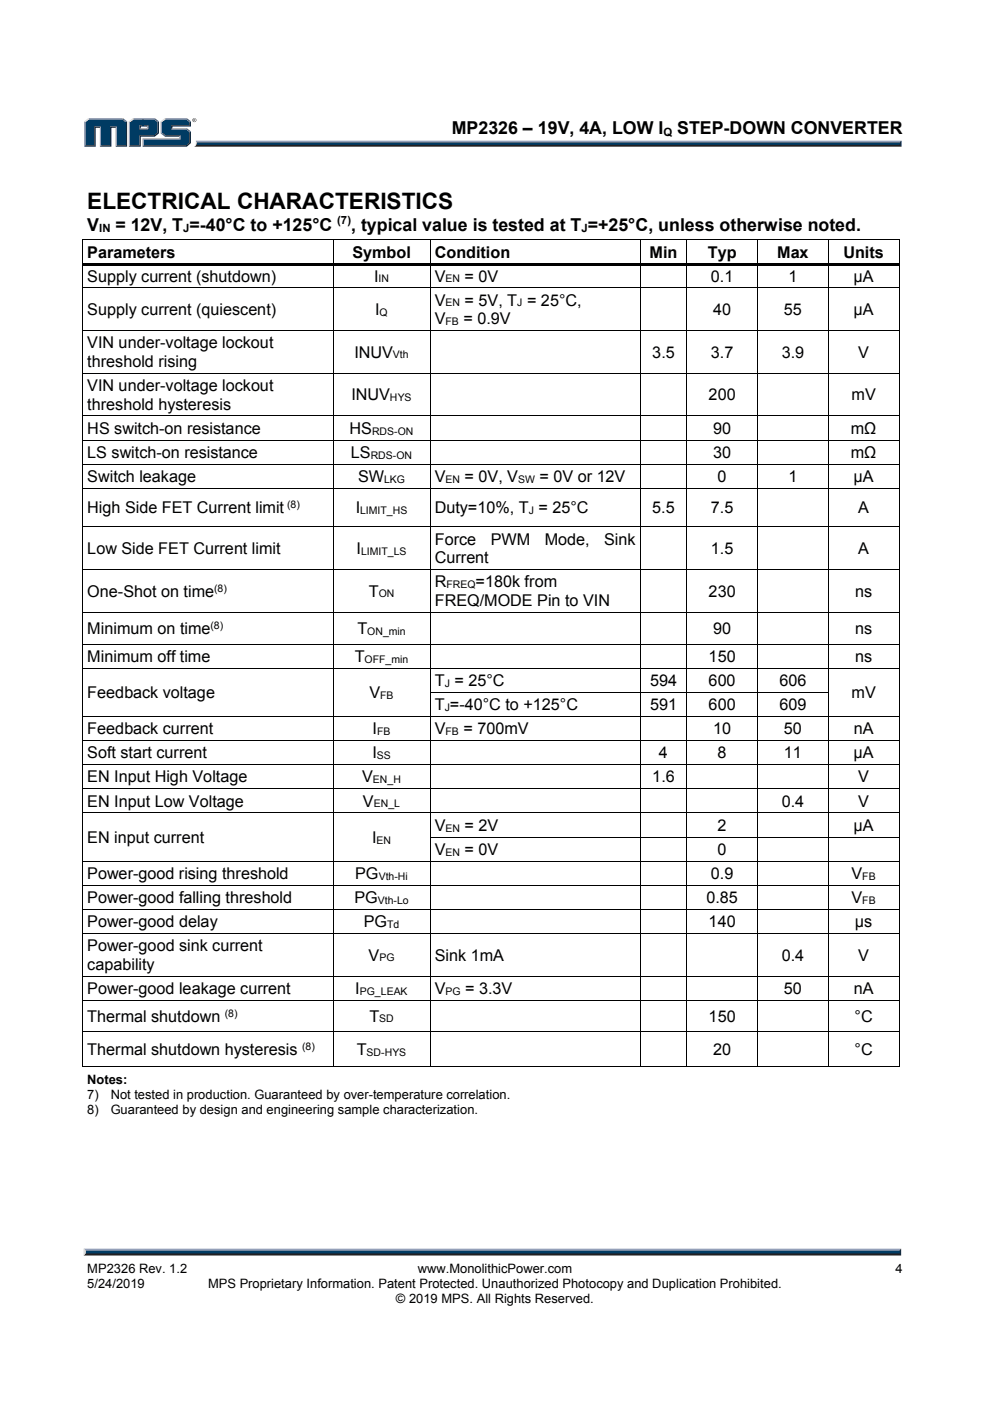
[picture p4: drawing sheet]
<svg xmlns="http://www.w3.org/2000/svg" width="210mm" height="297mm" viewBox="0 0 210 297" stroke-linecap="round" stroke-linejoin="round" font-family="sans-serif">
<path d="M41.5 29.8h149.7l-.4 .7h-149.1z" fill="#94a0b9"/>
<path d="M41.7 30.5h149.1l.4 .6h-150.1l.4-.2z" fill="#231f20"/>
<path d="M190.8 30.2l.4-.4v1.3l-.4-.4z" fill="#001339"/>
<path d="M41.7 30.2h149.1v.5h-149.2z" fill="#003b63"/>
<path d="M41.5 29.8l.2 .4-.1 .5-.5 .4 .4-.5z" fill="#dcddde"/>
<path d="M29.6 27.4l.2-.2h1.4l.2 .2z" fill="#94a0b9"/>
<g fill="#003b63">
<path d="M18.1 25.9l.8-.6h7l.8 .6v4.9h-1.9v-4h-1.4v4h-2v-4h-1.4v4h-1.9z"/>
<path d="M27.6 25.9l.8-.6h2.1v1.3h-.9v.8h1.8v-.8h-1.2v-1.3h2.5l.7 .6v2.2l-.7 .6h-3.1v2.1h-2z"/>
<path d="M30.4 29.6h7.8v-.9h-3.1l-.8-.6v-2.2l.8-.6h4.3l.8 .6v.7h-3.9v.8h3.1l.8 .6v2.2l-.8 .6h-9z"/>
</g>
<path d="M34.9 25.2h4.7" fill="none" stroke="#94a0b9" stroke-width=".26"/>
<path d="M34.1 25.7l.8-.7 .2 .3-.8 .6z" fill="#dcddde"/>
<path d="M34.2 25.7v2.6" fill="none" stroke="#94a0b9" stroke-width=".26"/>
<path d="M34.1 28.3l.2-.2 .8 .6-.2 .3z" fill="#547194"/>
<path d="M34.9 28.8h3.4" fill="none" stroke="#001339" stroke-width=".26"/>
<g fill="#94a0b9">
<path d="M30.2 29.3h7.8v-.3l.3-.3v.9h-7.8z"/>
<path d="M30.2 29.3l.3 .3v1.2l-.3 .3z"/>
</g>
<path d="M36.3 26.6h3.9v-.7l.3-.2v1.1h-3.9v.4l-.3 .2z" fill="#001339"/>
<path d="M36.3 27.3h3.3" fill="none" stroke="#94a0b9" stroke-width=".26"/>
<path d="M39.6 27.2l.9 .7-.3 .1-.8-.6z" fill="#547194"/>
<g fill="#001339">
<path d="M30.2 31.1l.3-.3h8.9l.8-.6v-2.2l.3-.1v2.4l-.9 .8z"/>
<path d="M29.6 28.7h3.1l.7-.6v-2.2l.3-.2v2.6l-.9 .7h-3v2.1h-2.5l.3-.3h2z"/>
</g>
<path d="M32.8 25l.9 .7-.3 .2-.7-.6z" fill="#547194"/>
<path d="M28.2 25.2h4.6" fill="none" stroke="#94a0b9" stroke-width=".26"/>
<path d="M27.3 25.7l.9-.7 .2 .3-.8 .6z" fill="#dcddde"/>
<path d="M27.4 25.7v5.4" fill="none" stroke="#94a0b9" stroke-width=".26"/>
<path d="M31.2 26.8l.2-.2v.8l-.2-.2z" fill="#94a0b9"/>
<g fill="#001339">
<path d="M29.6 26.6h1.8l-.2 .2h-1.4v.4l-.2 .2z"/>
<path d="M26.7 25.9l.3-.2v5.4h-2.5l.3-.3h1.9z"/>
</g>
<path d="M26.1 25l.9 .7-.3 .2-.8-.6z" fill="#547194"/>
<path d="M18.7 25.2h7.4" fill="none" stroke="#94a0b9" stroke-width=".26"/>
<path d="M17.8 25.7l.9-.7 .2 .3-.8 .6z" fill="#dcddde"/>
<path d="M18 25.7v5.4" fill="none" stroke="#94a0b9" stroke-width=".26"/>
<path d="M20 26.8h1.4l-.2 .3h-.9v4h-2.5l.3-.3h1.9z" fill="#001339"/>
<path d="M21.3 26.8v4.3" fill="none" stroke="#94a0b9" stroke-width=".26"/>
<path d="M23.4 26.8h1.4l-.3 .3h-.9v4h-2.4l.2-.3h2z" fill="#001339"/>
<path d="M24.6 26.8v4.3" fill="none" stroke="#94a0b9" stroke-width=".26"/>
<path d="M39.6 25l.9 .7-.3 .2-.8-.6z" fill="#547194"/>
<g fill="#231f20">
<path d="M18.2 265.5h172.5l.4 .7h-173.3z"/>
<path d="M40.8 25.5a.45 .45 0 0 1 .9 0 .45 .45 0 0 1-.9 0zM40.9 25.5a.35 .35 0 0 0 .7 0 .35 .35 0 0 0-.7 0zM41.1 25.2l.3 .1v.4l-.2-.2-.1 .2zM41.1 25.3v.1h.2z"/>
</g>
<path d="M17.8 264.7h173.3l-.4 .8h-172.5z" fill="#94a0b9"/>
<path d="M191.1 264.7v1.5l-.4-.4v-.6z" fill="#001339"/>
<path d="M18.2 265.2h172.5v.6h-172.5z" fill="#003b63"/>
<path d="M17.8 264.7l.4 .5v.5l-.4 .5z" fill="#dcddde"/>
<g fill="#000">
<path d="M17.5 50.7h.1v.7h-.1zM17.5 55.8h.1v.7h-.1zM17.6 55.8h53v.5h-53zM70.6 50.7h.2v.7h-.2zM70.6 56.3h.2v.2h-.2zM70.6 55.8h20.5v.5h-20.5zM91.1 50.7h.2v.7h-.2zM91.1 56.3h.2v.2h-.2zM91.1 55.8h44.6v.5h-44.6zM135.7 50.7h.2v.7h-.2zM135.7 56.3l.2 .2zM135.7 55.8h9.9v.5h-9.9z"/>
<path d="M145.6 50.7h.2v.7h-.2zM145.6 56.3l.2 .2zM145.6 55.8h15v.5h-15zM160.6 50.7h.2v.7h-.2zM160.6 56.3h.2v.2h-.2zM160.6 55.8h15v.5h-15zM175.6 50.7h.2v.7h-.2zM175.6 56.3h.2v.2h-.2zM175.6 55.8h15v.5h-15zM190.6 50.7h.2v.7h-.2zM190.6 50.7h.2v.2h-.2zM190.6 55.8h.2v.7h-.2z"/>
<path d="M17.5 60.9h.1v.7h-.1zM17.5 70h.1v.7h-.1zM17.5 79h.1v.7h-.1zM70.6 60.9h.2v.7h-.2zM70.6 70h.2v.7h-.2zM70.6 79h.2v.7h-.2zM91.1 60.9h.2v.7h-.2zM91.1 70h.2v.7h-.2zM91.1 79h.2v.7h-.2zM135.7 60.9h.2v.7h-.2zM135.7 70h.2v.7h-.2zM135.7 79h.2v.7h-.2z"/>
<path d="M145.6 60.9h.2v.7h-.2zM145.6 70h.2v.7h-.2zM145.6 79h.2v.7h-.2zM160.6 60.9h.2v.7h-.2zM160.6 70h.2v.7h-.2zM160.6 79h.2v.7h-.2zM175.6 60.9h.2v.7h-.2zM175.6 70h.2v.7h-.2zM175.6 79h.2v.7h-.2zM190.6 60.9h.2v.7h-.2zM190.6 70h.2v.7h-.2zM190.6 79h.2v.7h-.2z"/>
<path d="M17.5 88.1h.1v.7h-.1zM17.5 93.2h.1v.7h-.1zM17.5 98.3h.1v.7h-.1zM70.6 88.1h.2v.7h-.2zM70.6 93.2h.2v.7h-.2zM70.6 98.3h.2v.7h-.2zM91.1 88.1h.2v.7h-.2zM91.1 93.2h.2v.7h-.2zM91.1 98.3h.2v.7h-.2zM135.7 88.1h.2v.7h-.2zM135.7 93.2h.2v.7h-.2zM135.7 98.3h.2v.7h-.2z"/>
<path d="M145.6 88.1h.2v.7h-.2zM145.6 93.2h.2v.7h-.2zM145.6 98.3h.2v.7h-.2zM160.6 88.1h.2v.7h-.2zM160.6 93.2h.2v.7h-.2zM160.6 98.3h.2v.7h-.2zM175.6 88.1h.2v.7h-.2zM175.6 93.2h.2v.7h-.2zM175.6 98.3h.2v.7h-.2zM190.6 88.1h.2v.7h-.2zM190.6 93.2h.2v.7h-.2zM190.6 98.3h.2v.7h-.2z"/>
<path d="M17.5 103.4h.1v.7h-.1zM17.5 111.6h.1v.7h-.1zM70.6 103.4h.2v.7h-.2zM70.6 111.6h.2v.7h-.2zM91.1 103.4h.2v.7h-.2zM91.1 111.6h.2v.7h-.2zM135.7 103.4h.2v.7h-.2zM135.7 111.6h.2v.7h-.2zM145.6 103.4h.2v.7h-.2zM145.6 111.6h.2v.7h-.2zM160.6 103.4h.2v.7h-.2zM160.6 111.6h.2v.7h-.2z"/>
<path d="M175.6 103.4h.2v.7h-.2zM175.6 111.6h.2v.7h-.2zM190.6 103.4h.2v.7h-.2zM190.6 111.6h.2v.7h-.2zM17.5 120.6h.1v.7h-.1zM17.5 129.7h.1v.7h-.1zM17.5 136.5h.1v.7h-.1zM70.6 120.6h.2v.7h-.2zM70.6 129.7h.2v.7h-.2zM70.6 136.5h.2v.7h-.2zM91.1 120.6h.2v.7h-.2zM91.1 129.7h.2v.7h-.2z"/>
<path d="M91.1 136.5h.2v.7h-.2zM135.7 120.6h.2v.7h-.2zM135.7 129.7h.2v.7h-.2zM135.7 136.5h.2v.7h-.2zM145.6 120.6h.2v.7h-.2zM145.6 129.7h.2v.7h-.2zM145.6 136.5h.2v.7h-.2zM160.6 120.6h.2v.7h-.2zM160.6 129.7h.2v.7h-.2zM160.6 136.5h.2v.7h-.2zM175.6 120.6h.2v.7h-.2zM175.6 129.7h.2v.7h-.2z"/>
<path d="M175.6 136.5h.2v.7h-.2zM190.6 120.6h.2v.7h-.2zM190.6 129.7h.2v.7h-.2zM190.6 136.5h.2v.7h-.2zM17.5 141.6h.1v.7h-.1zM17.5 146.7h.1v.7h-.1zM17.5 151.8h.1v.7h-.1zM17.5 156.9h.1v.7h-.1zM70.6 141.6h.2v.7h-.2zM70.6 146.7h.2v.7h-.2zM70.6 151.8h.2v.7h-.2zM70.6 156.9h.2v.7h-.2z"/>
<path d="M91.1 141.6h.2v.7h-.2zM91.1 146.7h.2v.7h-.2zM91.1 151.8h.2v.7h-.2zM91.1 156.9h.2v.7h-.2zM135.7 141.6h.2v.7h-.2zM135.7 146.7h.2v.7h-.2zM135.7 151.8h.2v.7h-.2zM135.7 156.9h.2v.7h-.2zM145.6 141.6h.2v.7h-.2zM145.6 146.7h.2v.7h-.2zM145.6 151.8h.2v.7h-.2zM145.6 156.9h.2v.7h-.2z"/>
<path d="M160.6 141.6h.2v.7h-.2zM160.6 146.7h.2v.7h-.2zM160.6 151.8h.2v.7h-.2zM160.6 156.9h.2v.7h-.2zM175.6 141.6h.2v.7h-.2zM175.6 146.7h.2v.7h-.2zM175.6 151.8h.2v.7h-.2zM175.6 156.9h.2v.7h-.2zM190.6 141.6h.2v.7h-.2zM190.6 146.7h.2v.7h-.2zM190.6 151.8h.2v.7h-.2zM190.6 156.9h.2v.7h-.2z"/>
<path d="M17.5 162h.1v.7h-.1zM17.5 167.2h.1v.6h-.1zM17.5 172.3h.1v.6h-.1zM17.5 177.4h.1v.7h-.1zM70.6 162h.2v.7h-.2zM70.6 167.2h.2v.6h-.2zM70.6 172.3h.2v.6h-.2zM70.6 177.4h.2v.7h-.2zM91.1 162h.2v.7h-.2zM91.1 167.2h.2v.6h-.2zM91.1 172.3h.2v.6h-.2zM91.1 177.4h.2v.7h-.2z"/>
<path d="M135.7 162h.2v.7h-.2zM135.7 167.2h.2v.6h-.2zM135.7 172.3h.2v.6h-.2zM135.7 177.4h.2v.7h-.2zM145.6 162h.2v.7h-.2zM145.6 167.2h.2v.6h-.2zM145.6 172.3h.2v.6h-.2zM145.6 177.4h.2v.7h-.2zM160.6 162h.2v.7h-.2zM160.6 167.2h.2v.6h-.2zM160.6 172.3h.2v.6h-.2zM160.6 177.4h.2v.7h-.2z"/>
<path d="M175.6 162h.2v.7h-.2zM175.6 167.2h.2v.6h-.2zM175.6 172.3h.2v.6h-.2zM175.6 177.4h.2v.7h-.2zM190.6 162h.2v.7h-.2zM190.6 167.2h.2v.6h-.2zM190.6 172.3h.2v.6h-.2zM190.6 177.4h.2v.7h-.2zM17.5 182.5h.1v.7h-.1zM17.5 187.6h.1v.7h-.1zM17.5 192.7h.1v.7h-.1zM17.5 197.8h.1v.7h-.1z"/>
<path d="M70.6 182.5h.2v.7h-.2zM70.6 187.6h.2v.7h-.2zM70.6 192.7h.2v.7h-.2zM70.6 197.8h.2v.7h-.2zM91.1 182.5h.2v.7h-.2zM91.1 187.6h.2v.7h-.2zM91.1 192.7h.2v.7h-.2zM91.1 197.8h.2v.7h-.2zM135.7 182.5h.2v.7h-.2zM135.7 187.6h.2v.7h-.2zM135.7 192.7h.2v.7h-.2zM135.7 197.8h.2v.7h-.2z"/>
<path d="M145.6 182.5h.2v.7h-.2zM145.6 187.6h.2v.7h-.2zM145.6 192.7h.2v.7h-.2zM145.6 197.8h.2v.7h-.2zM160.6 182.5h.2v.7h-.2zM160.6 187.6h.2v.7h-.2zM160.6 192.7h.2v.7h-.2zM160.6 197.8h.2v.7h-.2zM175.6 182.5h.2v.7h-.2zM175.6 187.6h.2v.7h-.2zM175.6 192.7h.2v.7h-.2zM175.6 197.8h.2v.7h-.2z"/>
<path d="M190.6 182.5h.2v.7h-.2zM190.6 187.6h.2v.7h-.2zM190.6 192.7h.2v.7h-.2zM190.6 197.8h.2v.7h-.2zM17.5 206.9h.1v.7h-.1zM17.5 212h.1v.7h-.1zM17.5 218.6h.1v.7h-.1zM70.6 206.9h.2v.7h-.2zM70.6 212h.2v.7h-.2zM70.6 218.6h.2v.7h-.2zM91.1 206.9h.2v.7h-.2zM91.1 212h.2v.7h-.2z"/>
<path d="M91.1 218.6h.2v.7h-.2zM135.7 206.9h.2v.7h-.2zM135.7 212h.2v.7h-.2zM135.7 218.6h.2v.7h-.2zM145.6 206.9h.2v.7h-.2zM145.6 212h.2v.7h-.2zM145.6 218.6h.2v.7h-.2zM160.6 206.9h.2v.7h-.2zM160.6 212h.2v.7h-.2zM160.6 218.6h.2v.7h-.2zM175.6 206.9h.2v.7h-.2zM175.6 212h.2v.7h-.2z"/>
<path d="M175.6 218.6h.2v.7h-.2zM190.6 206.9h.2v.7h-.2zM190.6 212h.2v.7h-.2zM190.6 218.6h.2v.7h-.2zM190.6 226.1h.2v.2h-.2z"/>
</g>
<g fill="none" stroke="#000" stroke-width=".21">
<path d="M17.5 50.8h53.1M17.5 51.4v4.4M17.5 56.5v4.4M70.7 51.4v4.4M70.7 56.5v4.4M70.8 50.8h20.3M91.2 51.4v4.4M91.2 56.5v4.4M91.3 50.8h44.4M135.8 51.4v4.4M135.8 56.5v4.4M135.9 50.8h9.7"/>
<path d="M145.7 51.4v4.4M145.7 56.5v4.4M145.8 50.8h14.8M160.7 51.4v4.4M160.7 56.5v4.4M160.8 50.8h14.8M175.7 51.4v4.4M175.7 56.5v4.4M175.8 50.8h14.8M190.7 51.4v4.4M190.7 56.5v4.4M17.5 61.6v8.4"/>
<path d="M17.5 70.7v8.3M17.5 79.7v8.4M17.6 61h53M17.6 70.1h53M17.6 79.1h53M70.7 61.6v8.4M70.7 70.7v8.3M70.7 79.7v8.4M70.8 61h20.3M70.8 70.1h20.3M70.8 79.1h20.3M91.2 61.6v8.4"/>
<path d="M91.2 70.7v8.3M91.2 79.7v8.4M91.3 61h44.4M91.3 70.1h44.4M91.3 79.1h44.4M135.8 61.6v8.4M135.8 70.7v8.3M135.8 79.7v8.4M135.9 61h9.7M135.9 70.1h9.7M135.9 79.1h9.7M145.7 61.6v8.4"/>
<path d="M145.7 70.7v8.3M145.7 79.7v8.4M145.8 61h14.8M145.8 70.1h14.8M145.8 79.1h14.8M160.7 61.6v8.4M160.7 70.7v8.3M160.7 79.7v8.4M160.8 61h14.8M160.8 70.1h14.8M160.8 79.1h14.8M175.7 61.6v8.4"/>
<path d="M175.7 70.7v8.3M175.7 79.7v8.4M175.8 61h14.8M175.8 70.1h14.8M175.8 79.1h14.8M190.7 61.6v8.4M190.7 70.7v8.3M190.7 79.7v8.4M17.5 88.8v4.4M17.5 93.9v4.4M17.5 99v4.4M17.6 88.2h53"/>
<path d="M17.6 93.3h53M17.6 98.4h53M70.7 88.8v4.4M70.7 93.9v4.4M70.7 99v4.4M70.8 88.2h20.3M70.8 93.3h20.3M70.8 98.4h20.3M91.2 88.8v4.4M91.2 93.9v4.4M91.2 99v4.4M91.3 88.2h44.4"/>
<path d="M91.3 93.3h44.4M91.3 98.4h44.4M135.8 88.8v4.4M135.8 93.9v4.4M135.8 99v4.4M135.9 88.2h9.7M135.9 93.3h9.7M135.9 98.4h9.7M145.7 88.8v4.4M145.7 93.9v4.4M145.7 99v4.4M145.8 88.2h14.8"/>
<path d="M145.8 93.3h14.8M145.8 98.4h14.8M160.7 88.8v4.4M160.7 93.9v4.4M160.7 99v4.4M160.8 88.2h14.8M160.8 93.3h14.8M160.8 98.4h14.8M175.7 88.8v4.4M175.7 93.9v4.4M175.7 99v4.4M175.8 88.2h14.8"/>
<path d="M175.8 93.3h14.8M175.8 98.4h14.8M190.7 88.8v4.4M190.7 93.9v4.4M190.7 99v4.4M17.5 104.1v7.5M17.5 112.3v8.3M17.6 103.5h53M17.6 111.7h53M70.7 104.1v7.5M70.7 112.3v8.3M70.8 103.5h20.3"/>
<path d="M70.8 111.7h20.3M91.2 104.1v7.5M91.2 112.3v8.3M91.3 103.5h44.4M91.3 111.7h44.4M135.8 104.1v7.5M135.8 112.3v8.3M135.9 103.5h9.7M135.9 111.7h9.7M145.7 104.1v7.5M145.7 112.3v8.3M145.8 103.5h14.8"/>
<path d="M145.8 111.7h14.8M160.7 104.1v7.5M160.7 112.3v8.3M160.8 103.5h14.8M160.8 111.7h14.8M175.7 104.1v7.5M175.7 112.3v8.3M175.8 103.5h14.8M175.8 111.7h14.8M190.7 104.1v7.5M190.7 112.3v8.3M17.5 121.3v8.4"/>
<path d="M17.5 130.4v6.1M17.5 137.2v4.4M17.6 120.7h53M17.6 129.8h53M17.6 136.6h53M70.7 121.3v8.4M70.7 130.4v6.1M70.7 137.2v4.4M70.8 120.7h20.3M70.8 129.8h20.3M70.8 136.6h20.3M91.2 121.3v8.4"/>
<path d="M91.2 130.4v6.1M91.2 137.2v4.4M91.3 120.7h44.4M91.3 129.8h44.4M91.3 136.6h44.4M135.8 121.3v8.4M135.8 130.4v6.1M135.8 137.2v4.4M135.9 120.7h9.7M135.9 129.8h9.7M135.9 136.6h9.7M145.7 121.3v8.4"/>
<path d="M145.7 130.4v6.1M145.7 137.2v4.4M145.8 120.7h14.8M145.8 129.8h14.8M145.8 136.6h14.8M160.7 121.3v8.4M160.7 130.4v6.1M160.7 137.2v4.4M160.8 120.7h14.8M160.8 129.8h14.8M160.8 136.6h14.8M175.7 121.3v8.4"/>
<path d="M175.7 130.4v6.1M175.7 137.2v4.4M175.8 120.7h14.8M175.8 129.8h14.8M175.8 136.6h14.8M190.7 121.3v8.4M190.7 130.4v6.1M190.7 137.2v4.4M17.5 142.3v4.4M17.5 147.4v4.4M17.5 152.5v4.4M17.5 157.6v4.4"/>
<path d="M17.6 141.7h53M17.6 151.9h53M17.6 157h53M70.7 142.3v4.4M70.7 147.4v4.4M70.7 152.5v4.4M70.7 157.6v4.4M70.8 141.7h20.3M70.8 151.9h20.3M70.8 157h20.3M91.2 142.3v4.4M91.2 147.4v4.4"/>
<path d="M91.2 152.5v4.4M91.2 157.6v4.4M91.3 141.7h44.4M91.3 146.8h44.4M91.3 151.9h44.4M91.3 157h44.4M135.8 142.3v4.4M135.8 147.4v4.4M135.8 152.5v4.4M135.8 157.6v4.4M135.9 141.7h9.7M135.9 146.8h9.7"/>
<path d="M135.9 151.9h9.7M135.9 157h9.7M145.7 142.3v4.4M145.7 147.4v4.4M145.7 152.5v4.4M145.7 157.6v4.4M145.8 141.7h14.8M145.8 146.8h14.8M145.8 151.9h14.8M145.8 157h14.8M160.7 142.3v4.4M160.7 147.4v4.4"/>
<path d="M160.7 152.5v4.4M160.7 157.6v4.4M160.8 141.7h14.8M160.8 146.8h14.8M160.8 151.9h14.8M160.8 157h14.8M175.7 142.3v4.4M175.7 147.4v4.4M175.7 152.5v4.4M175.7 157.6v4.4M175.8 141.7h14.8M175.8 151.9h14.8"/>
<path d="M175.8 157h14.8M190.7 142.3v4.4M190.7 147.4v4.4M190.7 152.5v4.4M190.7 157.6v4.4M17.5 162.7v4.5M17.5 167.8v4.5M17.5 172.9v4.5M17.5 178.1v4.4M17.6 162.1h53M17.6 167.2h53M17.6 172.3h53"/>
<path d="M70.7 162.7v4.5M70.7 167.8v4.5M70.7 172.9v4.5M70.7 178.1v4.4M70.8 162.1h20.3M70.8 167.2h20.3M70.8 172.3h20.3M91.2 162.7v4.5M91.2 167.8v4.5M91.2 172.9v4.5M91.2 178.1v4.4M91.3 162.1h44.4"/>
<path d="M91.3 167.2h44.4M91.3 172.3h44.4M91.3 177.5h44.4M135.8 162.7v4.5M135.8 167.8v4.5M135.8 172.9v4.5M135.8 178.1v4.4M135.9 162.1h9.7M135.9 167.2h9.7M135.9 172.3h9.7M135.9 177.5h9.7M145.7 162.7v4.5"/>
<path d="M145.7 167.8v4.5M145.7 172.9v4.5M145.7 178.1v4.4M145.8 162.1h14.8M145.8 167.2h14.8M145.8 172.3h14.8M145.8 177.5h14.8M160.7 162.7v4.5M160.7 167.8v4.5M160.7 172.9v4.5M160.7 178.1v4.4M160.8 162.1h14.8"/>
<path d="M160.8 167.2h14.8M160.8 172.3h14.8M160.8 177.5h14.8M175.7 162.7v4.5M175.7 167.8v4.5M175.7 172.9v4.5M175.7 178.1v4.4M175.8 162.1h14.8M175.8 167.2h14.8M175.8 172.3h14.8M175.8 177.5h14.8M190.7 162.7v4.5"/>
<path d="M190.7 167.8v4.5M190.7 172.9v4.5M190.7 178.1v4.4M17.5 183.2v4.4M17.5 188.3v4.4M17.5 193.4v4.4M17.5 198.5v8.4M17.6 182.6h53M17.6 187.7h53M17.6 192.8h53M17.6 197.9h53M70.7 183.2v4.4"/>
<path d="M70.7 188.3v4.4M70.7 193.4v4.4M70.7 198.5v8.4M70.8 182.6h20.3M70.8 187.7h20.3M70.8 192.8h20.3M70.8 197.9h20.3M91.2 183.2v4.4M91.2 188.3v4.4M91.2 193.4v4.4M91.2 198.5v8.4M91.3 182.6h44.4"/>
<path d="M91.3 187.7h44.4M91.3 192.8h44.4M91.3 197.9h44.4M135.8 183.2v4.4M135.8 188.3v4.4M135.8 193.4v4.4M135.8 198.5v8.4M135.9 182.6h9.7M135.9 187.7h9.7M135.9 192.8h9.7M135.9 197.9h9.7M145.7 183.2v4.4"/>
<path d="M145.7 188.3v4.4M145.7 193.4v4.4M145.7 198.5v8.4M145.8 182.6h14.8M145.8 187.7h14.8M145.8 192.8h14.8M145.8 197.9h14.8M160.7 183.2v4.4M160.7 188.3v4.4M160.7 193.4v4.4M160.7 198.5v8.4M160.8 182.6h14.8"/>
<path d="M160.8 187.7h14.8M160.8 192.8h14.8M160.8 197.9h14.8M175.7 183.2v4.4M175.7 188.3v4.4M175.7 193.4v4.4M175.7 198.5v8.4M175.8 182.6h14.8M175.8 187.7h14.8M175.8 192.8h14.8M175.8 197.9h14.8M190.7 183.2v4.4"/>
<path d="M190.7 188.3v4.4M190.7 193.4v4.4M190.7 198.5v8.4M17.5 207.6v4.4M17.5 212.7v5.9M17.5 219.3v7M17.6 207h53M17.6 212.1h53M17.6 218.7h53M70.7 207.6v4.4M70.7 212.7v5.9M70.7 219.3v7"/>
<path d="M70.8 207h20.3M70.8 212.1h20.3M70.8 218.7h20.3M91.2 207.6v4.4M91.2 212.7v5.9M91.2 219.3v7M91.3 207h44.4M91.3 212.1h44.4M91.3 218.7h44.4M135.8 207.6v4.4M135.8 212.7v5.9M135.8 219.3v7"/>
<path d="M135.9 207h9.7M135.9 212.1h9.7M135.9 218.7h9.7M145.7 207.6v4.4M145.7 212.7v5.9M145.7 219.3v7M145.8 207h14.8M145.8 212.1h14.8M145.8 218.7h14.8M160.7 207.6v4.4M160.7 212.7v5.9M160.7 219.3v7"/>
<path d="M160.8 207h14.8M160.8 212.1h14.8M160.8 218.7h14.8M175.7 207.6v4.4M175.7 212.7v5.9M175.7 219.3v7M175.8 207h14.8M175.8 212.1h14.8M175.8 218.7h14.8M190.7 207.6v4.4M190.7 212.7v5.9M190.7 219.3v7"/>
<path d="M17.5 226.2h53.1M70.8 226.2h20.3M91.3 226.2h44.4M135.9 226.2h9.7M145.8 226.2h14.8M160.8 226.2h14.8M175.8 226.2h14.8"/>
</g>
<text font-size="4.8" x="18.5" y="44.3">ELECTRICAL CHARACTERISTICS</text>
<g font-size="3.8">
<text x="95.8" y="28.5">MP2326 – 19V, 4A, LOW I</text>
<text x="143.6" y="28.5">STEP-DOWN CONVERTER</text>
<text x="18.5" y="48.9">V</text>
<text x="24.5" y="48.9">= 12V, T =-40°C to +125°C</text>
<text x="74.5" y="48.9">, typical value is tested at T =+25°C, unless otherwise noted.</text>
</g>
<g font-size="3.4">
<text x="18.5" y="54.6">Parameters</text>
<text x="18.5" y="59.7">Supply current (shutdown)</text>
<text x="74.7" y="54.6">Symbol</text>
<text x="79.3" y="59.7">I</text>
<text x="92.2" y="59.7">V</text>
<text x="92.2" y="54.6">Condition</text>
<text x="98.5" y="59.7">= 0V</text>
<text x="137.8" y="54.6">Min</text>
<text x="150.1" y="54.6">Typ</text>
<text x="150.8" y="59.7">0.1</text>
<text x="164.8" y="54.6">Max</text>
<text x="167.2" y="59.7">1</text>
<text x="178.9" y="54.6">Units</text>
<text x="181" y="59.7">μA</text>
<text x="92.2" y="64.8">V</text>
<text x="98.5" y="64.8">= 5V, T = 25°C,</text>
<text x="18.5" y="66.8">Supply current (quiescent)</text>
<text x="79.6" y="66.8">I</text>
<text x="92.2" y="68.7">V</text>
<text x="98.3" y="68.7">= 0.9V</text>
<text x="151.3" y="66.8">40</text>
<text x="166.3" y="66.8">55</text>
<text x="181" y="66.8">μA</text>
<text x="18.5" y="73.9">VIN under-voltage lockout</text>
<text x="18.5" y="77.8">threshold rising</text>
<text x="75.2" y="75.8">INUV</text>
<text x="138.3" y="75.8">3.5</text>
<text x="150.8" y="75.8">3.7</text>
<text x="165.8" y="75.8">3.9</text>
<text x="182" y="75.8">V</text>
<text x="18.5" y="82.9">VIN under-voltage lockout</text>
<text x="18.5" y="86.9">threshold hysteresis</text>
<text x="74.5" y="84.9">INUV</text>
<text x="150.3" y="84.9">200</text>
<text x="180.6" y="84.9">mV</text>
<text x="18.5" y="92">HS switch-on resistance</text>
<text x="74.1" y="92">HS</text>
<text x="151.3" y="92">90</text>
<text x="180.5" y="92">mΩ</text>
<text x="18.5" y="97.1">LS switch-on resistance</text>
<text x="74.4" y="97.1">LS</text>
<text x="151.3" y="97.1">30</text>
<text x="180.5" y="97.1">mΩ</text>
<text x="18.5" y="102.2">Switch leakage</text>
<text x="75.9" y="102.2">SW</text>
<text x="92.2" y="102.2">V</text>
<text x="98.5" y="102.2">= 0V, V</text>
<text x="114.4" y="102.2">= 0V or 12V</text>
<text x="152.2" y="102.2">0</text>
<text x="167.2" y="102.2">1</text>
<text x="181" y="102.2">μA</text>
<text x="18.5" y="108.8">High Side FET Current limit</text>
<text x="75.4" y="108.8">I</text>
<text x="92.2" y="108.8">Duty=10%, T = 25°C</text>
<text x="138.3" y="108.8">5.5</text>
<text x="150.8" y="108.8">7.5</text>
<text x="182" y="108.8">A</text>
<text x="18.5" y="117.4">Low Side FET Current limit</text>
<text x="75.6" y="117.4">I</text>
<text x="92.2" y="115.5">Force</text>
<text x="92.2" y="119.4">Current</text>
<text x="104.1" y="115.5">PWM</text>
<text x="115.5" y="115.5">Mode,</text>
<text x="128.1" y="115.5">Sink</text>
<text x="150.8" y="117.4">1.5</text>
<text x="182" y="117.4">A</text>
<text x="92.2" y="124.5">R</text>
<text x="100.9" y="124.5">=180k from</text>
<text x="18.5" y="126.5">One-Shot on time</text>
<text x="78.2" y="126.5">T</text>
<text x="92.2" y="128.5">FREQ/MODE Pin to VIN</text>
<text x="150.3" y="126.5">230</text>
<text x="181.4" y="126.5">ns</text>
<text x="18.5" y="134.4">Minimum on time</text>
<text x="75.8" y="134.4">T</text>
<text x="151.3" y="134.4">90</text>
<text x="181.4" y="134.4">ns</text>
<text x="18.5" y="140.3">Minimum off time</text>
<text x="75.2" y="140.3">T</text>
<text x="150.3" y="140.3">150</text>
<text x="181.4" y="140.3">ns</text>
<text x="18.5" y="148">Feedback voltage</text>
<text x="78.4" y="148">V</text>
<text x="92.2" y="145.5">T = 25°C</text>
<text x="137.9" y="145.5">594</text>
<text x="150.3" y="145.5">600</text>
<text x="165.3" y="145.5">606</text>
<text x="180.6" y="148">mV</text>
<text x="18.5" y="155.7">Feedback current</text>
<text x="79" y="155.7">I</text>
<text x="92.2" y="150.6">T =-40°C to +125°C</text>
<text x="92.2" y="155.7">V</text>
<text x="98.3" y="155.7">= 700mV</text>
<text x="137.9" y="150.6">591</text>
<text x="150.3" y="150.6">600</text>
<text x="151.3" y="155.7">10</text>
<text x="165.3" y="150.6">609</text>
<text x="166.3" y="155.7">50</text>
<text x="181.1" y="155.7">nA</text>
<text x="18.5" y="160.8">Soft start current</text>
<text x="79" y="160.8">I</text>
<text x="139.8" y="160.8">4</text>
<text x="152.2" y="160.8">8</text>
<text x="166.3" y="160.8">11</text>
<text x="181" y="160.8">μA</text>
<text x="18.5" y="165.9">EN Input High Voltage</text>
<text x="76.8" y="165.9">V</text>
<text x="138.3" y="165.9">1.6</text>
<text x="182" y="165.9">V</text>
<text x="18.5" y="171">EN Input Low Voltage</text>
<text x="77" y="171">V</text>
<text x="165.8" y="171">0.4</text>
<text x="182" y="171">V</text>
<text x="18.5" y="178.7">EN input current</text>
<text x="78.9" y="178.7">I</text>
<text x="92.2" y="176.1">V</text>
<text x="98.5" y="176.1">= 2V</text>
<text x="152.2" y="176.1">2</text>
<text x="181" y="176.1">μA</text>
<text x="92.2" y="181.3">V</text>
<text x="98.5" y="181.3">= 0V</text>
<text x="152.2" y="181.3">0</text>
<text x="18.5" y="186.4">Power-good rising threshold</text>
<text x="18.5" y="191.5">Power-good falling threshold</text>
<text x="75.2" y="191.5">PG</text>
<text x="75.3" y="186.4">PG</text>
<text x="149.8" y="191.5">0.85</text>
<text x="150.8" y="186.4">0.9</text>
<text x="180.6" y="191.5">V</text>
<text x="180.6" y="186.4">V</text>
<text x="18.5" y="196.6">Power-good delay</text>
<text x="77.1" y="196.6">PG</text>
<text x="150.3" y="196.6">140</text>
<text x="181.3" y="196.6">μs</text>
<text x="18.5" y="201.7">Power-good sink current</text>
<text x="78.2" y="203.7">V</text>
<text x="92.2" y="203.7">Sink 1mA</text>
<text x="165.8" y="203.7">0.4</text>
<text x="182" y="203.7">V</text>
<text x="18.5" y="205.6">capability</text>
<text x="18.5" y="210.7">Power-good leakage current</text>
<text x="75.3" y="210.7">I</text>
<text x="92.2" y="210.7">V</text>
<text x="98.7" y="210.7">= 3.3V</text>
<text x="166.3" y="210.7">50</text>
<text x="181.1" y="210.7">nA</text>
<text x="18.5" y="216.6">Thermal shutdown</text>
<text x="78.3" y="216.6">T</text>
<text x="150.3" y="216.6">150</text>
<text x="181.3" y="216.6">°C</text>
<text x="18.5" y="223.7">Thermal shutdown hysteresis</text>
<text x="75.7" y="223.7">T</text>
<text x="151.3" y="223.7">20</text>
<text x="181.3" y="223.7">°C</text>
</g>
<g font-size="2.7">
<text x="18.5" y="229.8">Notes:</text>
<text x="18.5" y="233">7)</text>
<text x="23.5" y="233">Not tested in production. Guaranteed by over-temperature correlation.</text>
<text x="18.5" y="236.1">8)</text>
<text x="23.5" y="236.1">Guaranteed by design and engineering sample characterization.</text>
<text x="18.5" y="270">MP2326 Rev. 1.2</text>
<text x="18.5" y="273.2">5/24/2019</text>
<text x="44.1" y="273.2">MPS Proprietary Information. Patent Protected. Unauthorized Photocopy and Duplication Prohibited.</text>
<text x="88.6" y="270">www.MonolithicPower.com</text>
<text x="189.9" y="270">4</text>
<text x="84" y="276.3">© 2019 MPS. All Rights Reserved.</text>
</g>
<g font-size="2.4">
<text x="140.7" y="28.9">Q</text>
<text x="71.5" y="47.5">(7)</text>
<text x="21" y="49.2">IN</text>
<text x="38.9" y="49.2">J</text>
<text x="123.3" y="49.2">J</text>
</g>
<g font-size="2.2">
<text x="80.3" y="59.9">IN</text>
<text x="94.5" y="59.9">EN</text>
<text x="94.5" y="65">EN</text>
<text x="109.7" y="65">J</text>
<text x="80.5" y="66.9">Q</text>
<text x="94.5" y="68.9">FB</text>
<text x="83.3" y="76">Vth</text>
<text x="82.7" y="85">HYS</text>
<text x="78.9" y="92.1">RDS-ON</text>
<text x="78.6" y="97.3">RDS-ON</text>
<text x="60.9" y="107.8">(8)</text>
<text x="81.4" y="102.4">LKG</text>
<text x="94.5" y="102.4">EN</text>
<text x="109.9" y="102.4">SW</text>
<text x="76.4" y="109">LIMIT_HS</text>
<text x="112.1" y="109">J</text>
<text x="76.6" y="117.6">LIMIT_LS</text>
<text x="45.4" y="125.5">(8)</text>
<text x="94.7" y="124.7">FREQ</text>
<text x="80.3" y="126.7">ON</text>
<text x="44.6" y="133.4">(8)</text>
<text x="77.9" y="134.6">ON_min</text>
<text x="77.3" y="140.5">OFF_min</text>
<text x="80.6" y="148.2">FB</text>
<text x="94.3" y="145.6">J</text>
<text x="80" y="155.9">FB</text>
<text x="94.3" y="150.7">J</text>
<text x="94.5" y="155.9">FB</text>
<text x="79.9" y="161">SS</text>
<text x="79.1" y="166.1">EN_H</text>
<text x="79.3" y="171.2">EN_L</text>
<text x="79.8" y="178.9">EN</text>
<text x="94.5" y="176.3">EN</text>
<text x="94.5" y="181.4">EN</text>
<text x="80.1" y="191.6">Vth-Lo</text>
<text x="80.3" y="186.5">Vth-Hi</text>
<text x="182.9" y="186.5">FB</text>
<text x="182.9" y="191.6">FB</text>
<text x="82.1" y="196.7">Td</text>
<text x="80.5" y="203.8">PG</text>
<text x="47.7" y="215.6">(8)</text>
<text x="76.3" y="210.9">PG_LEAK</text>
<text x="94.5" y="210.9">PG</text>
<text x="80.5" y="216.8">SD</text>
<text x="64.1" y="222.6">(8)</text>
<text x="77.8" y="223.8">SD-HYS</text>
</g>
</svg>
